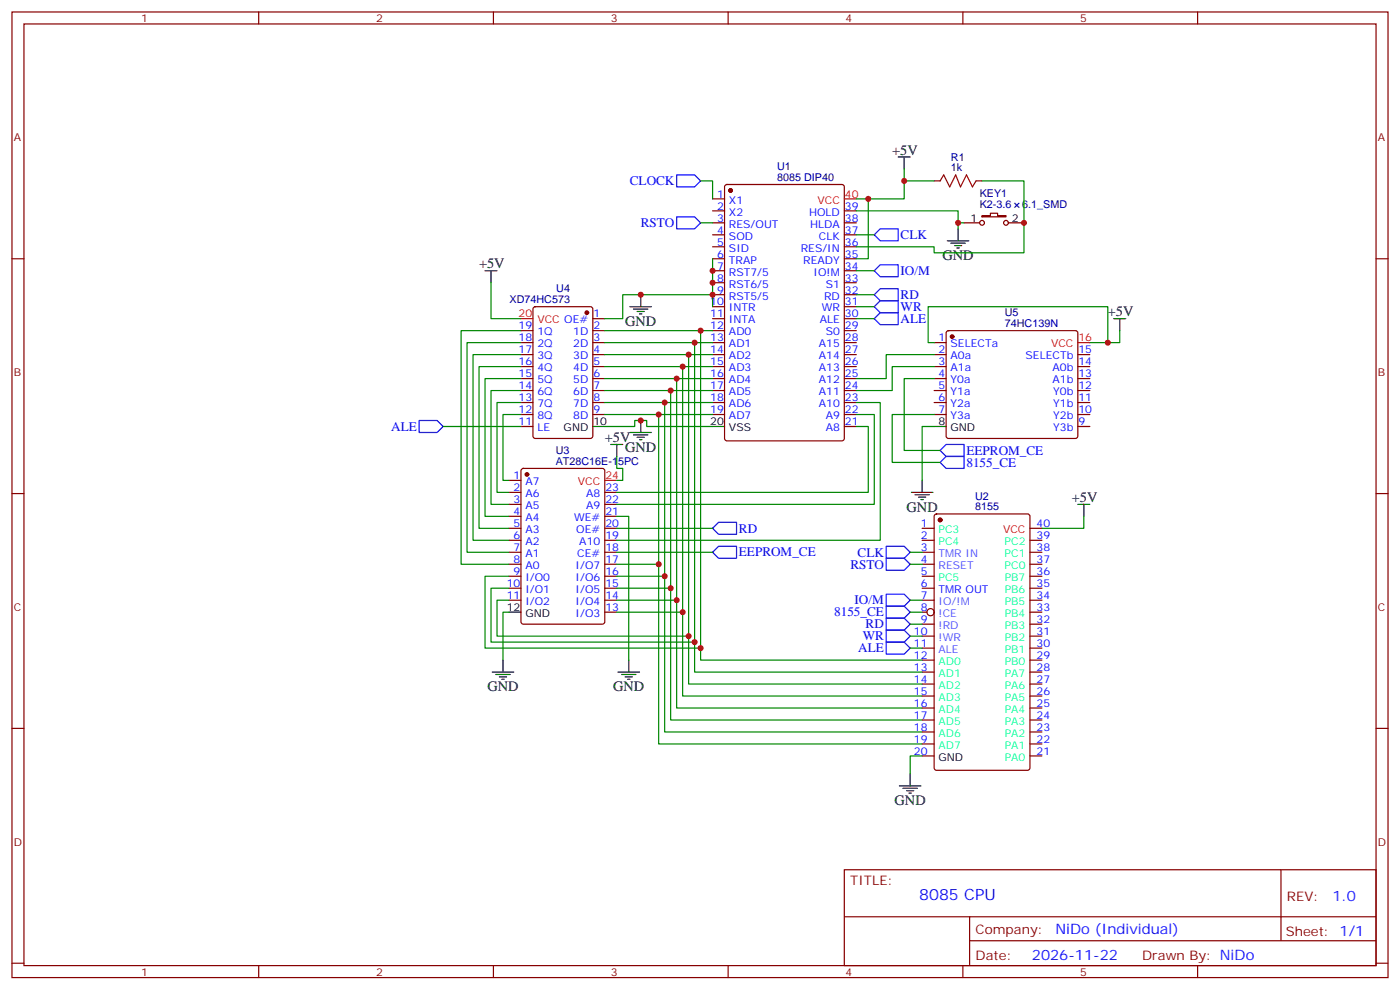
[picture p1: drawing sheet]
<svg xmlns="http://www.w3.org/2000/svg" width="412mm" height="292mm" viewBox="0 0 412 292" stroke-linecap="round" stroke-linejoin="round" font-family="sans-serif">
<g fill="none" stroke="#870000" stroke-width=".35">
<path d="M3.5 3.5h405.4v284.4h-405.4zM7.1 7.1h398.2v277.2h-398.2zM76.2 3.5v3.6M145.3 3.5v3.6M214.5 3.5v3.6M283.6 3.5v3.6M352.8 3.5v3.6M209.9 58.6h3.5M213.7 54.5l.4-.2h33.9l.7 .5v74.3l-.5 .7h-34.1l-.6-.4-.1-74.4zM275.2 53.3h1.7M287.5 53.3h1.8M3.5 76.2h3.6"/>
<path d="M209.9 76.2h3.5M209.9 62.1h3.5M209.9 65.6h3.5M209.9 69.1h3.5M209.9 72.7h3.5M209.9 79.7h3.5M248.7 76.2h3.5M248.7 62.1h3.5M248.7 65.6h3.5M248.7 69.1h3.5M248.7 72.7h3.5M248.7 79.7h3.5"/>
<path d="M284 65.6h4.6M289.3 63.5h2.4v-.7h2.2v.7h2.4v.4h-7zM297 65.6h4.6M405.3 76.2h3.6M153.5 97.4h3.5M157.2 90.5l.5-.2h16.2l.7 .4v37.7l-.4 .7h-16.5l-.7-.4v-37.7zM174.6 93.8h3.6M174.6 97.4h3.6M209.9 83.3h3.5M209.9 86.8h3.5M209.9 90.3h3.5M209.9 93.8h3.5"/>
<path d="M209.9 97.4h3.5M248.7 83.3h3.5M248.7 86.8h3.5M248.7 90.3h3.5M248.7 93.8h3.5M248.7 97.4h3.5M278.9 97.6l.5-.2h37.4l.5 .2 .2 .5v30.3l-.2 .5-.5 .2h-37.4l-.5-.2-.2-.5v-30.3zM153.5 100.9h3.5M153.5 104.4h3.5M153.5 107.9h3.5M153.5 111.5h3.5M153.5 115h3.5"/>
<path d="M153.5 118.5h3.5M174.6 100.9h3.6M174.6 104.4h3.6M174.6 107.9h3.6M174.6 111.5h3.6M174.6 115h3.6M174.6 118.5h3.6M209.9 100.9h3.5M209.9 104.4h3.5M209.9 107.9h3.5M209.9 111.5h3.5M209.9 115h3.5"/>
<path d="M209.9 118.5h3.5M248.7 100.9h3.5M248.7 104.4h3.5M248.7 107.9h3.5M248.7 111.5h3.5M248.7 115h3.5M248.7 118.5h3.5M275.2 100.9h3.5M275.2 104.4h3.5M275.2 107.9h3.5M275.2 111.5h3.5M275.2 115h3.5"/>
<path d="M275.2 118.5h3.5M317.5 104.4h3.5M317.5 107.9h3.5M317.5 111.5h3.5M317.5 115h3.5M317.5 118.5h3.5M153.5 122.1h3.5M153.5 125.6h3.5M153.7 138.1l.5-.2h23.2l.7 .5 .1 44.7-.5 .6-23.5 .1-.7-.5v-44.7zM174.6 122.1h3.6M209.9 122.1h3.5M248.7 122.1h3.5"/>
<path d="M248.7 125.6h3.5M275.2 122.1h3.5M317.5 122.1h3.5M317.5 125.6h3.5M3.5 145.3h3.6M149.9 155.6h3.6M149.9 159.1h3.6M149.9 141.5h3.6M149.9 145h3.6M149.9 148.5h3.6M149.9 152h3.6M178.2 155.6h3.5"/>
<path d="M178.2 159.1h3.5M178.2 145h3.5M178.2 148.5h3.5M178.2 152h3.5M271.6 155.6h3.6M271.6 159.1h3.6M275.4 151.5l.5-.2h26.8l.6 .5 .1 74.3-.5 .7h-27l-.7-.4v-74.4zM303.4 155.6h3.5M303.4 159.1h3.5M405.3 145.3h3.6M149.9 176.7h3.6M149.9 162.6h3.6"/>
<path d="M149.9 169.7h3.6M149.9 166.2h3.6M149.9 173.2h3.6M178.2 176.7h3.5M178.2 162.6h3.5M178.2 169.7h3.5M178.2 166.2h3.5M178.2 173.2h3.5M271.6 176.7h3.6M271.6 162.6h3.6M271.6 169.7h3.6M271.6 166.2h3.6"/>
<path d="M271.6 173.2h3.6M303.4 176.7h3.5M303.4 162.6h3.5M303.4 169.7h3.5M303.4 166.2h3.5M303.4 173.2h3.5M178.2 180.3h3.5M271.6 197.9h3.6M271.6 194.4h3.6M271.6 183.8h3.6M271.6 180.3h1.4M271.6 190.9h3.6"/>
<path d="M271.6 187.3h3.6M303.4 197.9h3.5M303.4 194.4h3.5M303.4 183.8h3.5M303.4 180.3h3.5M303.4 190.9h3.5M303.4 187.3h3.5M3.5 214.5h3.6M271.6 212h3.6M271.6 208.5h3.6M271.6 205h3.6M271.6 201.4h3.6"/>
<path d="M271.6 215.5h3.6M271.6 219.1h3.6M303.4 212h3.5M303.4 208.5h3.5M303.4 205h3.5M303.4 201.4h3.5M303.4 215.5h3.5M303.4 219.1h3.5M405.3 214.5h3.6M271.6 222.6h3.6M303.4 222.6h3.5M248.7 256.1h156.6v28.2h-156.6z"/>
<path d="M377.3 256.1v20.9M248.7 270h156.5M285.6 277h119.6M285.6 270v14.1M3.5 283.6h3.6M76.2 284.3v3.6M145.3 284.3v3.6M214.5 284.3v3.6M283.6 284.3v3.6M352.8 284.3v3.6M405.3 283.6h3.6"/>
<circle cx="289.3" cy="65.6" r=".71"/>
<circle cx="296.3" cy="65.6" r=".71"/>
<circle cx="274.1" cy="180.3" r="1.06"/>
</g>
<g fill="#870000" stroke="#870000" stroke-width=".35">
<circle cx="215.2" cy="56.1" r=".53"/>
<circle cx="276.9" cy="153.1" r=".53"/>
<circle cx="155.2" cy="139.7" r=".53"/>
<circle cx="172.9" cy="92.1" r=".53"/>
<circle cx="280.5" cy="99.1" r=".53"/>
</g>
<g fill="none" stroke="#000" stroke-width=".35">
<path d="M264.6 46.2h3.5M266.3 46.2v3.5M142.9 79.7h3.5M144.6 79.7v3.6M279 70.9h6.4M280.1 71.6h4.2M281.2 72.3h2.1M281.9 73h.7M282.2 67.4v3.5M185.6 90.3h6.3M186.6 91h4.3M187.7 91.7h2.1"/>
<path d="M188.4 92.4h.7M188.7 86.8v3.5M328.1 93.8h3.5M329.8 93.8v3.6M174.6 125.6h3.6M179.9 130.9h3.5M181.7 130.9v3.5M185.6 127.4h6.3M186.6 128.1h4.3M187.7 128.8h2.1M188.4 129.5h.7M188.7 123.8v3.6"/>
<path d="M209.9 125.6h3.5M275.2 125.6h3.5M268.5 145h6.3M269.5 145.7h4.3M270.6 146.4h2.1M271.3 147.1h.7M271.6 141.5v3.5M317.5 148.5h3.5M319.3 148.5v3.5M145 197.9h6.3M146 198.6h4.3M147.1 199.3h2.1"/>
<path d="M148.2 194.4v3.5M149.9 180.3h3.6M182 197.9h6.4M183.1 198.6h4.2M184.1 199.3h2.2M185.2 194.4v3.5M147.8 200h.7M184.9 200h.7M264.9 231.4h6.4M266 232.1h4.2M267.1 232.8h2.1M267.8 233.5h.7"/>
<path d="M268.1 227.9v3.5"/>
</g>
<path d="M248.7 58.6h3.5M153.5 93.8h3.5M317.5 100.9h3.5M178.2 141.5h3.5" fill="none" stroke="#f00" stroke-width=".35"/>
<g fill="none" stroke="#008700" stroke-width=".35">
<path d="M206.4 53.3h3.5v5.3M255.8 58.6v17.6h-3.6M266.3 49.7v8.9h-14.1M266.3 53.3h8.9M289.3 53.3h12.3v21.1h-26.4v-1.7h-23M206.4 65.6h3.5M209.9 76.2v14.1M252.2 62.1h30v5.3M252.2 79.7h5.3M252.2 69.1h5.3M282.2 65.6h1.8M144.6 83.3v10.5h8.9"/>
<path d="M153.5 97.4h-17.7v68.8h14.1M178.2 97.4h31.7M206.4 97.4v97h65.2M209.9 86.8h-26.5v7h-5.2M252.2 93.8h5.3M252.2 90.3h5.3M252.2 86.8h5.3M329.8 97.4v3.5h-8.8M153.5 118.5h-7.1v26.5h3.5M153.5 115h-8.9v33.5h5.3M153.5 111.5h-10.6v40.5h7M153.5 107.9h-12.4v47.7h8.8"/>
<path d="M153.5 104.4h-14.2v54.7h10.6M153.5 100.9h-15.9v61.7h12.3M178.2 100.9h31.7M178.2 104.4h31.7M178.2 107.9h31.7M178.2 111.5h31.7M178.2 115h31.7M178.2 118.5h31.7M195.8 118.5v97h75.8M197.6 115v97h74M199.3 111.5v97h72.3M201.1 107.9v97.1h70.5"/>
<path d="M202.8 104.4v97h68.8M204.6 100.9v97h67M252.2 118.5h7.1v40.6h-77.6M275.2 107.9h-12.4v7.1h-10.6M275.2 104.4h-14.1v7.1h-8.9M275.2 111.5h-8.9v21.1h10.6M275.2 100.9h-1.8v-10.6h52.9v10.6M130.5 125.6h23M153.5 122.1h-5.3v19.4h1.7M178.2 125.6h8.8v-1.8h3.5v1.8h19.4M178.2 122.1h31.7M181.7 134.4v3.5h1.7v3.6h-1.7"/>
<path d="M194 122.1v97h77.6M252.2 122.1h5.3v26.4h-75.8M252.2 125.6h3.6v19.4h-74.1M275.2 122.1h-12.4v14.1h14.1M275.2 125.6h-3.6v15.9M181.7 152h3.5v42.4M181.7 155.6h28.2M319.3 152v3.6h-12.4M149.9 176.7h-3.5v10.6h56.4M149.9 173.2h-5.3v15.9h60M149.9 169.7h-7v21.2h63.5M181.7 166.2h12.3"/>
<path d="M181.7 169.7h14.1M181.7 173.2h15.9M181.7 176.7h17.6M181.7 162.6h28.2M268.1 166.2h3.5M268.1 176.7h3.5M268.1 162.6h3.5M149.9 180.3h-1.7v14.1M181.7 180.3h19.4M268.1 180.3h3.5M268.1 183.8h3.5M268.1 187.3h3.5"/>
<path d="M268.1 190.9h3.5M271.6 222.6h-3.5v5.3"/>
</g>
<g fill="none" stroke="#00f" stroke-width=".35">
<path d="M199.3 51.5h5.3l1.8 1.8-1.8 1.7h-5.3zM199.3 63.9h5.3l1.8 1.7-1.8 1.8h-5.3zM259.3 78h5.3v3.5h-5.3l-1.8-1.8zM259.3 67.4h5.3v3.5h-5.3l-1.8-1.8zM259.3 92.1h5.3v3.5h-5.3l-1.8-1.8zM259.3 88.5h5.3v3.6h-5.3l-1.8-1.8zM259.3 85h5.3v3.5h-5.3l-1.8-1.7zM123.5 123.8h5.3l1.7 1.8-1.7 1.8h-5.3zM276.9 132.6l1.8-1.7h5.3v3.5h-5.3zM278.7 134.4h5.3v3.5h-5.3l-1.8-1.7zM211.7 153.8h5.3v3.5h-5.3l-1.8-1.7zM209.9 162.6l1.8-1.7h5.3v3.5h-5.3z"/>
<path d="M261.1 175h5.2l1.8 1.7-1.8 1.8h-5.2zM261.1 160.9h5.2l1.8 1.7-1.8 1.8h-5.2zM261.1 164.4h5.2l1.8 1.8-1.8 1.7h-5.2zM261.1 178.5h5.2l1.8 1.8-1.8 1.7h-5.2zM261.1 189.1h5.2l1.8 1.8-1.8 1.7h-5.2zM261.1 182h5.2l1.8 1.8-1.8 1.8h-5.2zM261.1 185.6h5.2l1.8 1.7-1.8 1.8h-5.2z"/>
</g>
<path d="M276.9 53.3l1.1-1.8 1.8 3.5 1.7-3.5 1.4 3.5 1.8-3.5 1.8 3.5 1-1.7" fill="none" stroke="#a10000" stroke-width=".35"/>
<g fill="#c00">
<circle cx="206.4" cy="97.4" r=".88"/>
<circle cx="204.6" cy="100.9" r=".88"/>
<circle cx="202.8" cy="104.4" r=".88"/>
<circle cx="201.1" cy="107.9" r=".88"/>
<circle cx="199.3" cy="111.5" r=".88"/>
<circle cx="197.6" cy="115" r=".88"/>
<circle cx="195.8" cy="118.5" r=".88"/>
<circle cx="194" cy="122.1" r=".88"/>
<circle cx="194" cy="166.2" r=".88"/>
<circle cx="195.8" cy="169.7" r=".88"/>
<circle cx="197.6" cy="173.2" r=".88"/>
<circle cx="199.3" cy="176.7" r=".88"/>
<circle cx="201.1" cy="180.3" r=".88"/>
<circle cx="202.8" cy="187.3" r=".88"/>
<circle cx="204.6" cy="189.1" r=".88"/>
<circle cx="206.4" cy="190.9" r=".88"/>
<circle cx="188.7" cy="123.8" r=".88"/>
<circle cx="326.3" cy="100.9" r=".88"/>
<circle cx="209.9" cy="79.7" r=".88"/>
<circle cx="209.9" cy="83.3" r=".88"/>
<circle cx="209.9" cy="86.8" r=".88"/>
<circle cx="188.7" cy="86.8" r=".88"/>
<circle cx="255.8" cy="58.6" r=".88"/>
<circle cx="282.2" cy="65.6" r=".88"/>
<circle cx="266.3" cy="53.3" r=".88"/>
<circle cx="301.6" cy="65.6" r=".88"/>
</g>
<text font-size="4.6" fill="#00f" x="270.8" y="265.1">8085 CPU</text>
<g font-size="4.2">
<text x="262.8" y="45.5">+5V</text>
<text x="277.6" y="76.6">GND</text>
<text x="141.1" y="79">+5V</text>
<text x="184.1" y="96">GND</text>
<text x="326.3" y="93.1">+5V</text>
<text x="178.2" y="130.2">+5V</text>
<text x="184.1" y="133">GND</text>
<text x="315.7" y="147.8">+5V</text>
<text x="267.1" y="150.6">GND</text>
<text x="143.6" y="203.6">GND</text>
<text x="180.6" y="203.6">GND</text>
<text x="263.5" y="237.1">GND</text>
</g>
<g font-size="4.2" fill="#00f">
<text x="392.5" y="265.4">1.0</text>
<text x="310.9" y="274.9">NiDo (Individual)</text>
<text x="304" y="282.7">2026-11-22</text>
</g>
<g font-size="3.9" fill="#00f">
<text x="185.5" y="54.5">CLOCK</text>
<text x="188.8" y="66.9">RSTO</text>
<text x="265.3" y="70.4">CLK</text>
<text x="265.3" y="81">IO/M</text>
<text x="265.3" y="88">RD</text>
<text x="265.3" y="95.1">ALE</text>
<text x="265.3" y="91.6">WR</text>
<text x="115.2" y="126.8">ALE</text>
<text x="284.7" y="133.8">EEPROM_CE</text>
<text x="284.7" y="137.4">8155_CE</text>
<text x="217.7" y="156.8">RD</text>
<text x="217.7" y="163.8">EEPROM_CE</text>
<text x="250.5" y="167.4">RSTO</text>
<text x="252.6" y="163.9">CLK</text>
<text x="251.7" y="178">IO/M</text>
<text x="245.7" y="181.5">8155_CE</text>
<text x="255" y="185">RD</text>
<text x="254.1" y="188.6">WR</text>
<text x="252.8" y="192.1">ALE</text>
</g>
<g font-size="3.9" fill="#800">
<text x="250.5" y="260.7">TITLE:</text>
<text x="379.1" y="265.4">REV:</text>
<text x="287.4" y="274.9">Company:</text>
<text x="378.7" y="275.5">Sheet: 1/1</text>
<text x="287.4" y="282.6">Date:</text>
<text x="336.4" y="282.7">Drawn By: NiDo</text>
</g>
<g font-size="3.2" fill="#800">
<text x="41.6" y="6.5">1</text>
<text x="110.8" y="6.5">2</text>
<text x="179.9" y="6.5">3</text>
<text x="249.1" y="6.5">4</text>
<text x="318.2" y="6.5">5</text>
<text x="4.1" y="41.6">A</text>
<text x="405.9" y="41.6">A</text>
<text x="4.1" y="110.8">B</text>
<text x="405.9" y="110.8">B</text>
<text x="4.1" y="179.9">C</text>
<text x="405.9" y="179.9">C</text>
<text x="4.1" y="249.1">D</text>
<text x="405.9" y="249.1">D</text>
<text x="41.6" y="287.3">1</text>
<text x="110.8" y="287.3">2</text>
<text x="179.9" y="287.3">3</text>
<text x="249.1" y="287.3">4</text>
<text x="318.2" y="287.3">5</text>
</g>
<g font-size="3.2" fill="#000080">
<text x="280.1" y="47.3">R1</text>
<text x="228.9" y="53.3">8085 DIP40</text>
<text x="228.9" y="50.1">U1</text>
<text x="280.1" y="50.4">1k</text>
<text x="288.6" y="58">KEY1</text>
<text x="288.6" y="61.2">K2-3.6</text>
<text x="301.1" y="61.2">6.1_SMD</text>
<text x="150.1" y="89.3">XD74HC573</text>
<text x="163.9" y="86">U4</text>
<text x="296" y="93.1">U5</text>
<text x="296" y="96.3">74HC139N</text>
<text x="163.7" y="136.9">AT28C16E-15PC</text>
<text x="163.7" y="133.7">U3</text>
<text x="287.2" y="147.1">U2</text>
<text x="287.2" y="150.3">8155</text>
</g>
<g font-size="3.2" fill="#00f">
<text x="211.2" y="58.2">1</text>
<text x="214.7" y="60">X1</text>
<text x="211.2" y="61.7">2</text>
<text x="211.2" y="65.3">3</text>
<text x="214.7" y="63.5">X2</text>
<text x="238.3" y="63.5">HOLD</text>
<text x="248.9" y="65.3">38</text>
<text x="248.9" y="61.7">39</text>
<text x="211.2" y="68.8">4</text>
<text x="214.7" y="67">RES/OUT</text>
<text x="214.7" y="70.6">SOD</text>
<text x="238.6" y="67">HLDA</text>
<text x="241.2" y="70.6">CLK</text>
<text x="248.9" y="68.8">37</text>
<text x="211.2" y="72.3">5</text>
<text x="211.2" y="75.8">6</text>
<text x="214.7" y="74.1">SID</text>
<text x="214.7" y="77.6">TRAP</text>
<text x="235.9" y="74.1">RES/IN</text>
<text x="236.6" y="77.6">READY</text>
<text x="248.9" y="75.8">35</text>
<text x="248.9" y="72.3">36</text>
<text x="211.2" y="79.4">7</text>
<text x="211.2" y="82.9">8</text>
<text x="214.7" y="81.1">RST7/5</text>
<text x="239.6" y="81.1">IO!M</text>
<text x="248.9" y="82.9">33</text>
<text x="248.9" y="79.4">34</text>
<text x="209.2" y="90">10</text>
<text x="211.2" y="86.4">9</text>
<text x="214.7" y="84.7">RST6/5</text>
<text x="214.7" y="88.2">RST5/5</text>
<text x="242.8" y="88.2">RD</text>
<text x="243.2" y="84.7">S1</text>
<text x="248.9" y="90">31</text>
<text x="248.9" y="86.4">32</text>
<text x="174.8" y="93.5">1</text>
<text x="209.2" y="93.5">11</text>
<text x="214.7" y="91.7">INTR</text>
<text x="214.7" y="95.2">INTA</text>
<text x="241.5" y="95.2">ALE</text>
<text x="242.1" y="91.7">WR</text>
<text x="248.9" y="93.5">30</text>
<text x="152.8" y="100.5">18</text>
<text x="152.8" y="97">19</text>
<text x="158.3" y="98.8">1Q</text>
<text x="168.9" y="98.8">1D</text>
<text x="174.8" y="97">2</text>
<text x="174.8" y="100.5">3</text>
<text x="209.2" y="97">12</text>
<text x="209.2" y="100.5">13</text>
<text x="214.7" y="98.8">AD0</text>
<text x="243.2" y="98.8">S0</text>
<text x="248.9" y="100.5">28</text>
<text x="248.9" y="97">29</text>
<text x="276.5" y="100.5">1</text>
<text x="152.8" y="107.6">16</text>
<text x="152.8" y="104.1">17</text>
<text x="158.3" y="105.8">3Q</text>
<text x="158.3" y="102.3">2Q</text>
<text x="168.9" y="102.3">2D</text>
<text x="168.9" y="105.8">3D</text>
<text x="174.8" y="104.1">4</text>
<text x="174.8" y="107.6">5</text>
<text x="209.2" y="104.1">14</text>
<text x="209.2" y="107.6">15</text>
<text x="214.7" y="102.3">AD1</text>
<text x="214.7" y="105.8">AD2</text>
<text x="241.2" y="105.8">A14</text>
<text x="241.2" y="102.3">A15</text>
<text x="248.9" y="107.6">26</text>
<text x="248.9" y="104.1">27</text>
<text x="276.5" y="104.1">2</text>
<text x="276.5" y="107.6">3</text>
<text x="280" y="102.3">SELECTa</text>
<text x="280" y="105.8">A0a</text>
<text x="302.1" y="105.8">SELECTb</text>
<text x="317.7" y="107.6">14</text>
<text x="317.7" y="104.1">15</text>
<text x="152.8" y="111.1">15</text>
<text x="158.3" y="112.9">5Q</text>
<text x="158.3" y="109.4">4Q</text>
<text x="168.9" y="109.4">4D</text>
<text x="168.9" y="112.9">5D</text>
<text x="174.8" y="111.1">6</text>
<text x="209.2" y="111.1">16</text>
<text x="214.7" y="109.4">AD3</text>
<text x="214.7" y="112.9">AD4</text>
<text x="241.2" y="112.9">A12</text>
<text x="241.2" y="109.4">A13</text>
<text x="248.9" y="111.1">25</text>
<text x="276.5" y="111.1">4</text>
<text x="280" y="109.4">A1a</text>
<text x="280" y="112.9">Y0a</text>
<text x="310" y="112.9">A1b</text>
<text x="310" y="109.4">A0b</text>
<text x="317.7" y="111.1">13</text>
<text x="152.8" y="118.2">13</text>
<text x="152.8" y="114.7">14</text>
<text x="158.3" y="119.9">7Q</text>
<text x="158.3" y="116.4">6Q</text>
<text x="168.9" y="116.4">6D</text>
<text x="168.9" y="119.9">7D</text>
<text x="174.8" y="114.7">7</text>
<text x="174.8" y="118.2">8</text>
<text x="209.2" y="114.7">17</text>
<text x="209.2" y="118.2">18</text>
<text x="214.7" y="116.4">AD5</text>
<text x="214.7" y="119.9">AD6</text>
<text x="241.2" y="119.9">A10</text>
<text x="241.2" y="116.4">A11</text>
<text x="248.9" y="118.2">23</text>
<text x="248.9" y="114.7">24</text>
<text x="276.5" y="114.7">5</text>
<text x="276.5" y="118.2">6</text>
<text x="280" y="116.4">Y1a</text>
<text x="280" y="119.9">Y2a</text>
<text x="310.2" y="119.9">Y1b</text>
<text x="310.2" y="116.4">Y0b</text>
<text x="317.7" y="118.2">11</text>
<text x="317.7" y="114.7">12</text>
<text x="152.8" y="125.2">11</text>
<text x="152.8" y="121.7">12</text>
<text x="158.3" y="123.5">8Q</text>
<text x="168.9" y="123.5">8D</text>
<text x="174.8" y="121.7">9</text>
<text x="209.2" y="121.7">19</text>
<text x="214.7" y="123.5">AD7</text>
<text x="243.2" y="123.5">A9</text>
<text x="248.9" y="125.2">21</text>
<text x="248.9" y="121.7">22</text>
<text x="276.5" y="121.7">7</text>
<text x="280" y="123.5">Y3a</text>
<text x="310.2" y="123.5">Y2b</text>
<text x="317.7" y="125.2">9</text>
<text x="317.7" y="121.7">10</text>
<text x="158.3" y="127">LE</text>
<text x="243.2" y="127">A8</text>
<text x="310.2" y="127">Y3b</text>
<text x="151.3" y="141.1">1</text>
<text x="154.8" y="142.9">A7</text>
<text x="151.3" y="144.6">2</text>
<text x="151.3" y="148.2">3</text>
<text x="154.8" y="146.4">A6</text>
<text x="154.8" y="149.9">A5</text>
<text x="172.7" y="149.9">A9</text>
<text x="172.7" y="146.4">A8</text>
<text x="178.3" y="148.2">22</text>
<text x="178.3" y="144.6">23</text>
<text x="151.3" y="151.7">4</text>
<text x="151.3" y="155.2">5</text>
<text x="154.8" y="153.5">A4</text>
<text x="169.1" y="153.5">WE#</text>
<text x="178.3" y="155.2">20</text>
<text x="178.3" y="151.7">21</text>
<text x="271.2" y="155.2">1</text>
<text x="305.3" y="155.2">40</text>
<text x="151.3" y="158.7">6</text>
<text x="154.8" y="157">A3</text>
<text x="154.8" y="160.5">A2</text>
<text x="169.7" y="157">OE#</text>
<text x="170.6" y="160.5">A10</text>
<text x="178.3" y="158.7">19</text>
<text x="271.2" y="158.7">2</text>
<text x="305.3" y="158.7">39</text>
<text x="151.3" y="162.3">7</text>
<text x="151.3" y="165.8">8</text>
<text x="154.8" y="164">A1</text>
<text x="154.8" y="167.6">A0</text>
<text x="169.6" y="167.6">I/O7</text>
<text x="170" y="164">CE#</text>
<text x="178.3" y="165.8">17</text>
<text x="178.3" y="162.3">18</text>
<text x="271.2" y="162.3">3</text>
<text x="271.2" y="165.8">4</text>
<text x="305.3" y="162.3">38</text>
<text x="305.3" y="165.8">37</text>
<text x="149.2" y="172.9">10</text>
<text x="151.3" y="169.3">9</text>
<text x="154.8" y="171.1">I/O0</text>
<text x="169.6" y="171.1">I/O6</text>
<text x="178.3" y="172.9">15</text>
<text x="178.3" y="169.3">16</text>
<text x="271.2" y="172.9">6</text>
<text x="271.2" y="169.3">5</text>
<text x="305.3" y="169.3">36</text>
<text x="305.3" y="172.9">35</text>
<text x="149.2" y="176.4">11</text>
<text x="154.8" y="174.6">I/O1</text>
<text x="154.8" y="178.2">I/O2</text>
<text x="169.6" y="178.2">I/O4</text>
<text x="169.6" y="174.6">I/O5</text>
<text x="178.3" y="179.9">13</text>
<text x="178.3" y="176.4">14</text>
<text x="271.2" y="179.9">8</text>
<text x="271.2" y="176.4">7</text>
<text x="276.5" y="174.6">TMR OUT</text>
<text x="305.3" y="176.4">34</text>
<text x="305.3" y="179.9">33</text>
<text x="169.6" y="181.7">I/O3</text>
<text x="271.2" y="183.4">9</text>
<text x="305.3" y="183.4">32</text>
<text x="269.2" y="190.5">11</text>
<text x="269.2" y="187">10</text>
<text x="305.3" y="190.5">30</text>
<text x="305.3" y="187">31</text>
<text x="269.2" y="194">12</text>
<text x="269.2" y="197.6">13</text>
<text x="305.3" y="197.6">28</text>
<text x="305.3" y="194">29</text>
<text x="269.2" y="201.1">14</text>
<text x="305.3" y="201.1">27</text>
<text x="269.2" y="208.1">16</text>
<text x="269.2" y="204.6">15</text>
<text x="305.3" y="208.1">25</text>
<text x="305.3" y="204.6">26</text>
<text x="269.2" y="211.7">17</text>
<text x="269.2" y="215.2">18</text>
<text x="305.3" y="211.7">24</text>
<text x="305.3" y="215.2">23</text>
<text x="269.2" y="218.7">19</text>
<text x="305.3" y="218.7">22</text>
<text x="269.2" y="222.3">20</text>
<text x="305.3" y="222.3">21</text>
</g>
<g font-size="3.2" fill="#f00">
<text x="240.8" y="60">VCC</text>
<text x="248.9" y="58.2">40</text>
<text x="152.8" y="93.5">20</text>
<text x="158.3" y="95.2">VCC OE#</text>
<text x="317.7" y="100.5">16</text>
<text x="309.6" y="102.3">VCC</text>
<text x="170.2" y="142.9">VCC</text>
<text x="178.3" y="141.1">24</text>
<text x="295.5" y="157">VCC</text>
</g>
<g font-size="3.2">
<text x="285.8" y="65.3">1</text>
<text x="298.1" y="65.3">2</text>
<text x="174.8" y="125.2">10</text>
<text x="209.2" y="125.2">20</text>
<text x="276.5" y="125.2">8</text>
<text x="166" y="127">GND</text>
<text x="214.7" y="127">VSS</text>
<text x="280" y="127">GND</text>
<text x="149.2" y="179.9">12</text>
<text x="154.8" y="181.7">GND</text>
<text x="276.5" y="224">GND</text>
</g>
<g font-size="3.2" fill="#0f9">
<text x="276.5" y="157">PC3</text>
<text x="276.5" y="160.5">PC4</text>
<text x="295.9" y="160.5">PC2</text>
<text x="295.9" y="164">PC1</text>
<text x="295.9" y="167.6">PC0</text>
<text x="276.5" y="171.1">PC5</text>
<text x="296" y="171.1">PB7</text>
<text x="296" y="178.2">PB5</text>
<text x="296" y="174.6">PB6</text>
<text x="296" y="181.7">PB4</text>
<text x="296" y="185.2">PB3</text>
<text x="296" y="188.7">PB2</text>
<text x="276.5" y="195.8">AD0</text>
<text x="296" y="192.3">PB1</text>
<text x="296" y="195.8">PB0</text>
<text x="276.5" y="202.8">AD2</text>
<text x="276.5" y="199.3">AD1</text>
<text x="296" y="202.8">PA6</text>
<text x="296" y="199.3">PA7</text>
<text x="276.5" y="209.9">AD4</text>
<text x="276.5" y="206.4">AD3</text>
<text x="296" y="209.9">PA4</text>
<text x="296" y="206.4">PA5</text>
<text x="276.5" y="213.4">AD5</text>
<text x="296" y="213.4">PA3</text>
<text x="276.5" y="217">AD6</text>
<text x="276.5" y="220.5">AD7</text>
<text x="296" y="220.5">PA1</text>
<text x="296" y="217">PA2</text>
<text x="296" y="224">PA0</text>
</g>
<g font-size="3.2" fill="#09f">
<text x="276.5" y="164">TMR IN</text>
<text x="276.5" y="167.6">RESET</text>
<text x="276.5" y="178.2">IO/!M</text>
<text x="276.5" y="185.2">!RD</text>
<text x="276.5" y="181.7">!CE</text>
<text x="276.5" y="188.7">!WR</text>
<text x="276.5" y="192.3">ALE</text>
</g>
</svg>
